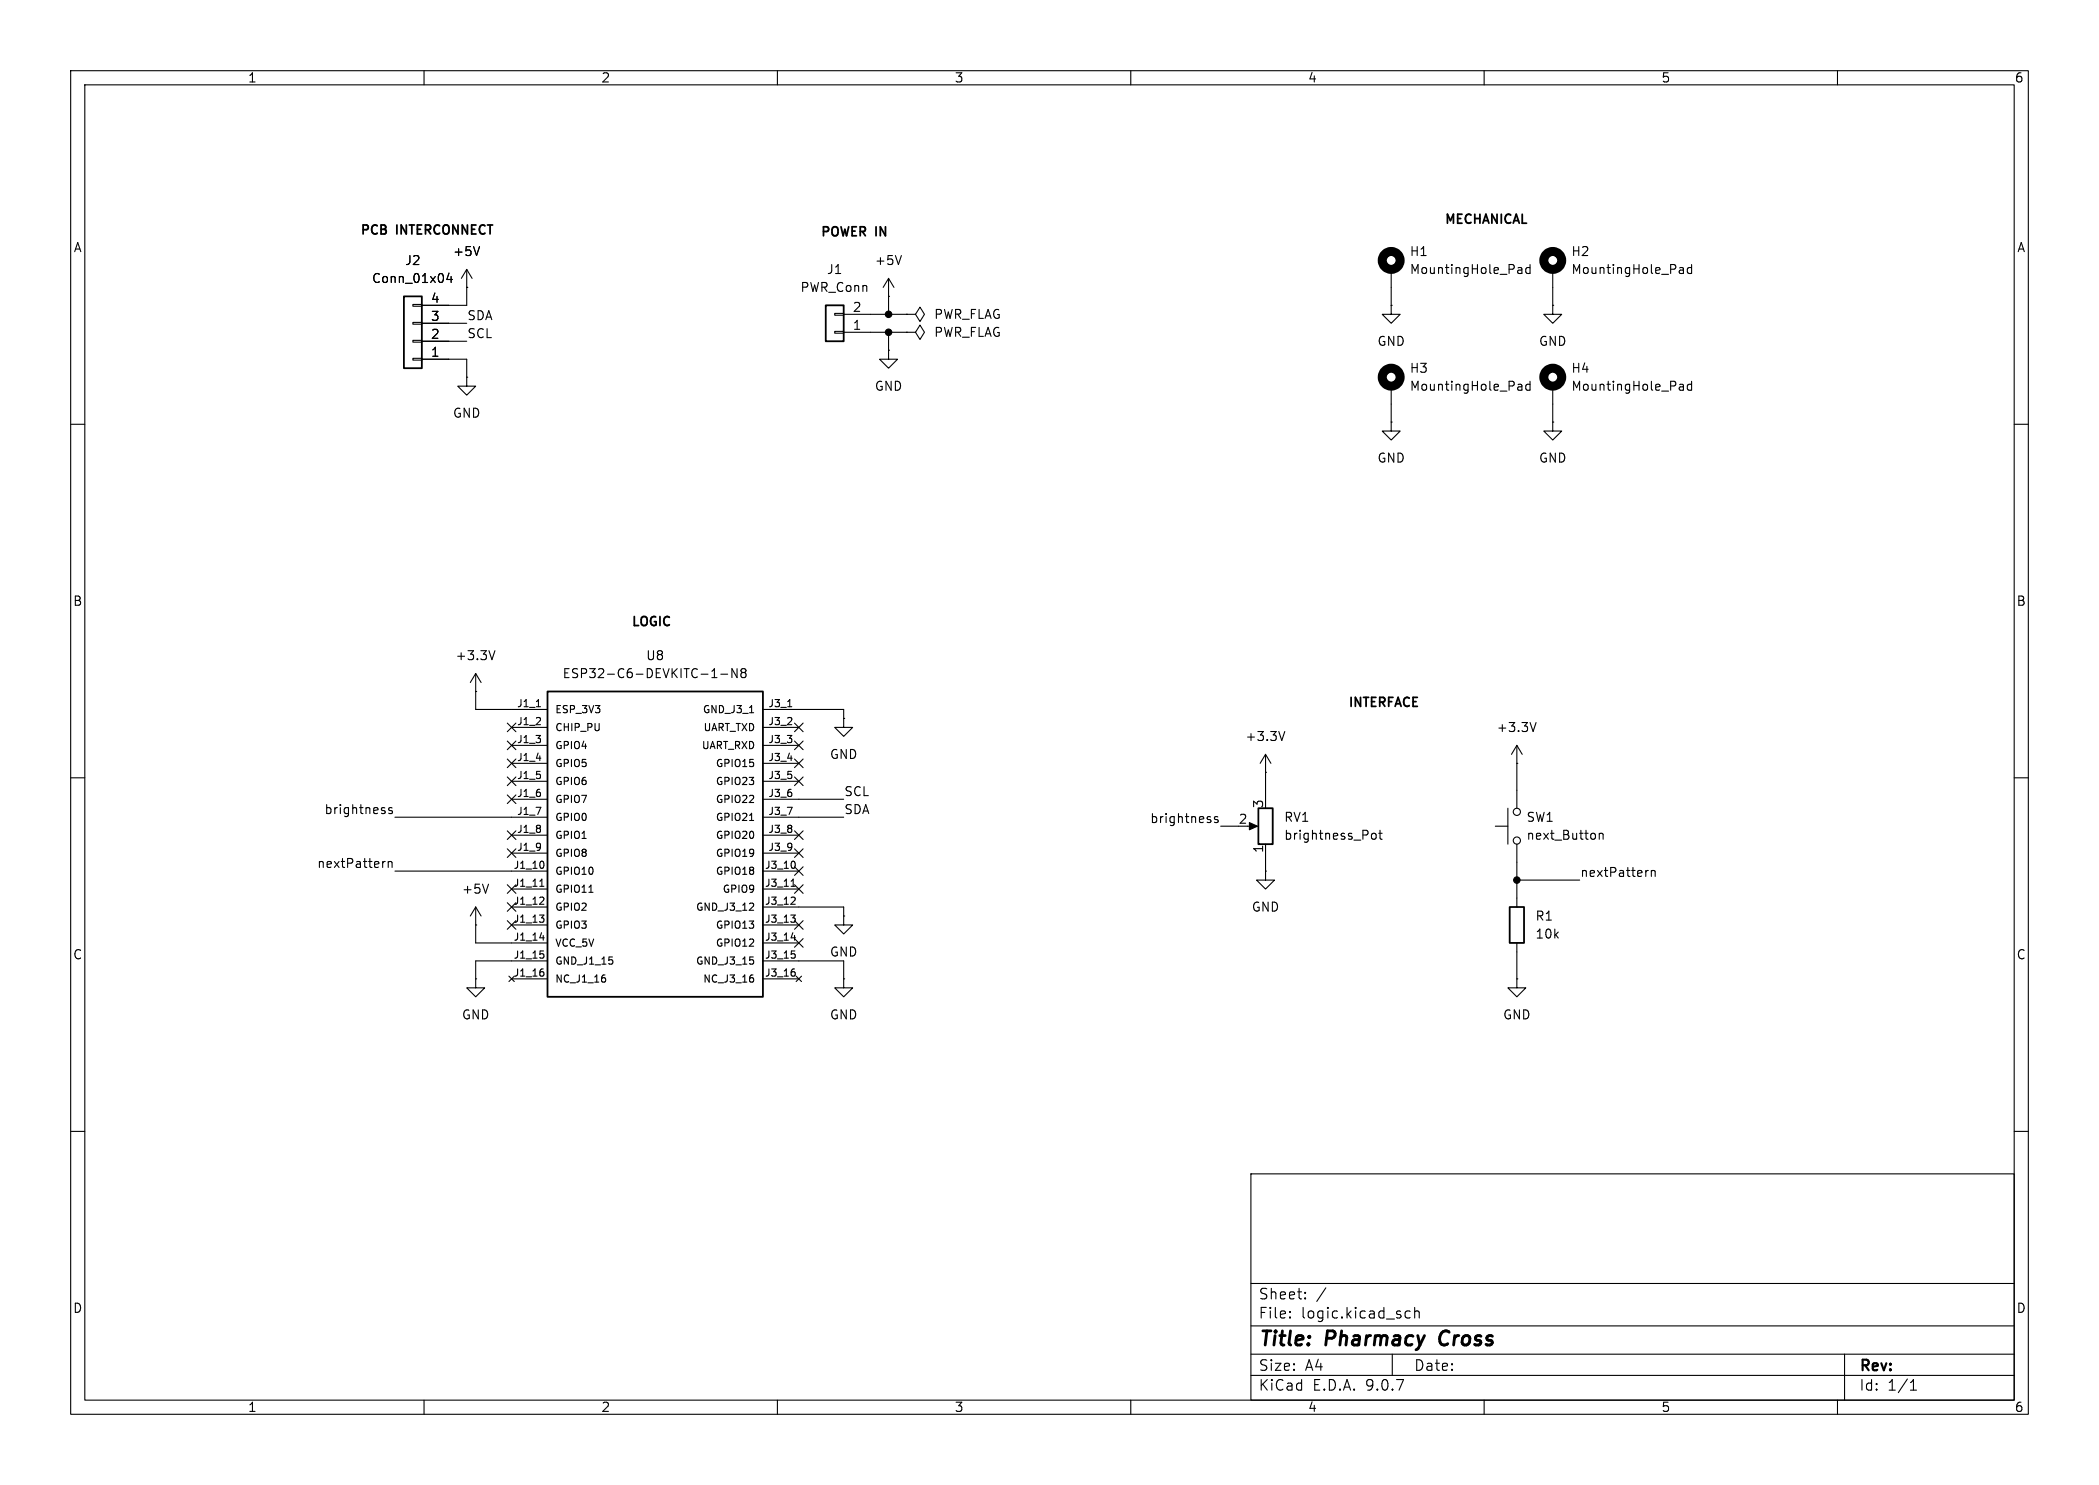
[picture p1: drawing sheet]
<svg xmlns="http://www.w3.org/2000/svg" width="297mm" height="210mm" viewBox="0 0 297 210" stroke-linecap="round" stroke-linejoin="round" font-family="sans-serif">
<g fill="none" stroke="#000" stroke-width=".15">
<path d="M10 10h277v190h-277zM12 12h273v186h-273zM60 10v2M110 10v2M160 10v2M210 10v2M260 10v2M63.5 38.6l-.3 .9h.8M63.8 39.1v.8M66 38.1v5.1h-6.3M66 38.1l-.7 1.3M66 38.1l.8 1.3"/>
<path d="M67.9 34.9l-.5 1.2M125.7 39.4l-.7 1.2M125.7 39.4l.8 1.2M125.7 39.4v5.1M127.5 36.1l-.4 1.3M196.8 38.1v5.1M214.9 37.8h.3l.1 .2v.7M215.3 38.6l-.4 .1M215.3 38.1l-.4 .1M216.5 37.9l-.4-.1-.2 .3v.3l.1 .2h.5M216.5 37.4v1.3M219.7 38.1v5.1"/>
<path d="M237.8 37.8h.2l.2 .2v.7M238.2 38.6l-.4 .1M238.2 38.1l-.4 .1M239.4 37.9l-.4-.1-.3 .3v.3l.2 .2h.5M239.4 37.4v1.3M58.4 50.7h1.3v.2h-1.3zM58.4 48.1h1.3v.3h-1.3zM58.4 45.6h1.3v.2h-1.3zM58.4 43.1h1.3v.2h-1.3zM59.7 50.8h6.3v2.5M59.7 48.3h6.3M59.7 45.7h6.3"/>
<path d="M66 53.3v1.3h1.3l-1.3 1.3-1.2-1.3h1.2M66 53.3h.1M66 40.6h.1M118.1 46.9h1.3v.2h-1.3zM118.1 44.3h1.3v.3h-1.3zM119.4 47h8.9M119.4 44.5h8.9M125.7 41.9h.1M125.7 49.5v1.3h1.3l-1.3 1.3-1.2-1.3h1.2M125.7 49.5h.1M125.7 47v2.5M128.3 44.5h1.2l.7-1.1 .6 1.1-.6 1-.7-1"/>
<path d="M128.3 44.5h.1M128.3 47h1.2l.7-1 .6 1-.6 1-.7-1M128.3 47h.1M196.8 59.7v1.3h1.3l-1.3 1.2-1.2-1.2h1.2M196.8 59.7h.1M196.8 43.2v1.3h1.3l-1.3 1.2-1.2-1.2h1.2M196.8 43.2h.1M196.8 54.6v5.1M214.9 54.3h.3l.1 .2v.7M215.3 55.1l-.4 .1M215.3 54.6l-.4 .1M216.5 53.9v1.3"/>
<path d="M216.5 54.4l-.4-.1-.2 .3v.3l.1 .2h.5M219.7 43.2v1.3h1.3l-1.3 1.2-1.3-1.2h1.3M219.7 43.2h.1M219.7 59.7v1.3h1.3l-1.3 1.2-1.3-1.2h1.3M219.7 59.7h.1M219.7 54.6v5.1M237.8 54.3h.2l.2 .2v.7M238.2 55.1l-.4 .1M238.2 54.6l-.4 .1M239.4 53.9v1.3M239.4 54.4l-.4-.1-.3 .3v.3l.2 .2h.5M10 60h2"/>
<path d="M285 60h2M67.3 97.8h.1M67.3 95.3v5h10.2M67.3 95.3l-.8 1.2M67.3 95.3l.8 1.2M70 92l-.4 1.3M75.9 99.9h.6M100.7 95.8h.7M102 95.3h1M104.3 94.6v1.2l-.7-1.2v1.2M105.1 95.1l-.3 .2 .1 .4 .2 .1h.3l.2-.2v-.3l-.3-.2M105.1 95.1l-.3-.2 .3-.3h.2l.3 .2-.3 .3"/>
<path d="M105.1 95.1h.2M111.5 99.9h.5M10 110h2M55.5 114.3l-.3-.1-.2 .2 .1 .2 .4 .1v.3h-.5M55.9 115.6h21.6M71.8 104.8l1.2 1.2M71.8 102.3l1.2 1.2M71.8 112.4l1.2 1.2M71.8 107.3l1.2 1.3M71.8 109.9l1.2 1.2M71.8 117.5l1.2 1.2M72.4 102.9h5.1"/>
<path d="M72.4 105.4h5.1M72.4 108h5.1M72.4 110.5h5.1M72.4 113h5.1M72.4 118.1h5.1M73 104.8l-1.2 1.2M73 102.3l-1.2 1.2M73 112.4l-1.2 1.2M73 107.3l-1.2 1.3M73 109.9l-1.2 1.2M73 117.5l-1.2 1.2M106.1 100.8h.5"/>
<path d="M106.1 116h.5M107.9 100.3h11.5v1.3M107.9 102.9h5.1M107.9 105.4h5.1M107.9 108h5.1M107.9 110.5h5.1M107.9 113h11.5M107.9 115.6h11.5M107.9 118.1h5.1M112.4 109.9l1.2 1.2M112.4 107.3l1.2 1.3M112.4 102.3l1.2 1.2"/>
<path d="M112.4 104.8l1.2 1.2M112.4 117.5l1.2 1.2M113.6 109.9l-1.2 1.2M113.6 107.3l-1.2 1.3M113.6 102.3l-1.2 1.2M113.6 104.8l-1.2 1.2M113.6 117.5l-1.2 1.2M119.4 101.6v1.3h1.2l-1.2 1.2-1.3-1.2h1.3M119.4 101.6h.1M172.3 115.5h-.3l-.2 .2 .1 .1 .4 .2v.3h-.5M172.7 116.8h2.6M176.5 116.8h1"/>
<path d="M179.1 109.2h.1M179.1 106.7v6.3M179.1 119.4v3.8M179.1 106.7l-.8 1.3M179.1 106.7l.7 1.3M181.8 103.4l-.4 1.3M194.2 117.9l.3-.1 .2 .3v.3l-.2 .3-.3-.1-.1-.2v-.3zM195.1 117.8h.5M195.3 117.4v1.1v.1l.3 .1M211.6 116.8h1.8M213.4 114.3v5.1M214.6 108h.1"/>
<path d="M214.6 105.4v8.9M214.6 119.4v8.9M214.6 105.4l-.7 1.3M214.6 105.4l.8 1.3M217.4 102.2l-.5 1.2M226.3 118l.2-.2 .3 .1v.8M226.3 117.8v.9M285 110h2M54.5 121.8l-.2 .1M54.9 122l.2-.2 .3 .1 .1 .8M54.9 121.8v.9M55.9 123.2h21.6"/>
<path d="M67.3 138.4v1.3h1.3l-1.3 1.3-1.3-1.3h1.3M67.3 138.4h.1M67.3 130.8h.1M67.3 128.3l-.8 1.2M67.3 128.3l.8 1.2M67.3 128.3v5.1h10.2M69.1 125l-.4 1.3M71.8 125.1l1.2 1.2M71.8 120l1.2 1.3M71.8 127.7l1.2 1.2M71.8 130.2l1.2 1.2M72 138l.8 .8"/>
<path d="M72.4 120.7h5.1M72.4 125.7h5.1M72.4 128.3h5.1M72.4 130.8h5.1M72.4 138.4h5.1M72.8 138l-.8 .8M73 125.1l-1.2 1.2M73 120l-1.2 1.3M73 127.7l-1.2 1.2M73 130.2l-1.2 1.2M76.3 129.4h.7l-.4 .4M76.4 125.3h.6"/>
<path d="M76.4 132.6h.6M76.4 134.5h.5M76.6 124.5l.1-.2v1M76.8 126.9l.2 .2-.1 .2-.6 .6h.7M76.9 121.9l.1 .3-.1 .5M76.9 129.8l.1 .2-.1 .4M76.9 134.9l.1 .2-.1 .4M76.9 137.5l.1 .1-.1 .4M77.5 135.9h-10.2v2.5M83.3 126.2h.6M85.6 138.3l.1 .2-.1 .3M86.7 135.8v.5"/>
<path d="M106.1 135.3h.5M106.3 137.9h.2M106.4 138.3l.2 .2v.2l-.2 .2M106.5 127.8l.1 .1v.3l-.6 .5h.6M106.5 135.8l.1 .1-.1 .4M107.9 120.7h5.1M107.9 123.2h5.1M107.9 125.7h5.1M107.9 128.3h11.5v1.2M107.9 130.8h5.1M107.9 133.4h5.1M107.9 135.9h11.5v2.5"/>
<path d="M107.9 138.4h5.1M111.9 129.4h.6l-.3 .4M111.9 125.3h.6M111.9 132.6h.7M112 134.5h.5M112.1 124.5l.1-.2v1M112.3 126.9l.2 .2v.2l-.6 .6h.6M112.4 130.2l1.2 1.2M112.4 132.7l1.2 1.3M112.4 122.6l1.2 1.2M112.4 125.1l1.2 1.2M112.4 120l1.2 1.3"/>
<path d="M112.4 121.9l.1 .3-.1 .5M112.4 129.8l.1 .2-.1 .4M112.4 134.9l.1 .2-.1 .4M112.4 137.5l.1 .1-.1 .4M112.6 138l.8 .8M113.4 138l-.8 .8M113.6 130.2l-1.2 1.2M113.6 132.7l-1.2 1.3M113.6 122.6l-1.2 1.2M113.6 125.1l-1.2 1.2M113.6 120l-1.2 1.3M119.4 138.4v1.3h1.2l-1.2 1.3-1.3-1.3h1.3"/>
<path d="M119.4 138.4h.1M119.4 129.5v1.3h1.2l-1.2 1.3-1.3-1.3h1.3M119.4 129.5h.1M179.1 123.2v1.3h1.2l-1.2 1.2-1.3-1.2h1.3M179.1 123.2h.1M214.6 138.4v1.3h1.3l-1.3 1.3-1.2-1.3h1.2M214.6 138.4h.1M214.6 133.4v5M214.6 124.5h8.9M233.2 123.1l-.2 .1M233.7 123.2l.1-.1 .3 .1 .1 .7M233.7 123.1v.8"/>
<path d="M10 160h2M177 166h108v32h-108zM285 160h2M60 198v2M110 198v2M160 198v2M177 194.5h108M177 191.5h108M177 187.5h108M177 181.5h108M182.5 186.3h.1l-.1 .1M182.5 186.3v.1"/>
<path d="M182.5 185.5v.1M182.5 185.5h.1l-.1 .1M184.7 183.6v.1M184.7 183.6h-.1l.1 .1M184.7 182.8v.1M184.7 182.8h-.1l.1 .1M187.6 182.1l-1.3 2M197 191.5v3M198.8 186.1l.3 .3 .4-.1M199.5 185.5l-.4-.1-.3 .3M200.2 185.5a.37 .37 0 0 1 .6 .1v.8M200.2 184.9v1.5"/>
<path d="M210 198v2M260 198v2M261 191.5v6.5M270.3 196.6h.9M270.3 195.5l.4-.4v1.5"/>
<circle cx="214.6" cy="114.8" r=".51"/>
<circle cx="214.6" cy="118.9" r=".51"/>
</g>
<path d="M204 188.5a1.27 1.27 0 0 0 0 1.6" fill="none" stroke="#000" stroke-width=".4"/>
<g fill="none" stroke="#000" stroke-width="1.3">
<circle cx="196.8" cy="36.8" r="1.27"/>
<circle cx="219.7" cy="36.8" r="1.27"/>
<circle cx="196.8" cy="53.3" r="1.27"/>
<circle cx="219.7" cy="53.3" r="1.27"/>
</g>
<path d="M57.1 41.9h2.6v10.2h-2.6zM116.8 43.2h2.6v5.1h-2.6zM77.5 97.8h30.4v43.2h-30.4zM178.1 114.3h2v5.1h-2zM213.6 128.3h2v5.1h-2z" fill="none" stroke="#000" stroke-width=".25"/>
<g fill="#000" stroke="#000" stroke-width=".15">
<path d="M176.8 116.3l1.1 .5-1.1 .5z"/>
<circle cx="125.7" cy="47" r=".46"/>
<circle cx="125.7" cy="44.5" r=".46"/>
<circle cx="214.6" cy="124.5" r=".46"/>
</g>
<g font-size="2.8">
<text x="178" y="190.9">Title:</text>
<text x="187.7" y="190.9">Pharmacy</text>
<text x="204.6" y="190.9">Cross</text>
</g>
<g font-size="2.1">
<text x="178" y="184">Sheet:</text>
<text x="178" y="186.7">File:</text>
<text x="184.1" y="186.7">logic.kicad_sch</text>
<text x="178" y="196.9">KiCad</text>
<text x="178" y="194.1">Size:</text>
<text x="184.7" y="194.1">A4</text>
<text x="185.7" y="196.9">E.D.A.</text>
<text x="193.3" y="196.9">9.0.7</text>
<text x="200" y="194.1">Date:</text>
<text x="263" y="194.3">Rev:</text>
<text x="263" y="196.9">Id:</text>
<text x="267.1" y="196.9">1/1</text>
</g>
<g font-size="1.8">
<text x="35" y="11.9">1</text>
<text x="85" y="11.9">2</text>
<text x="135" y="11.9">3</text>
<text x="185" y="11.9">4</text>
<text x="235" y="11.9">5</text>
<text x="285" y="11.9">6</text>
<text x="10.3" y="35.9">A</text>
<text x="50.8" y="33.5">PCB</text>
<text x="56.1" y="33.5">INTERCONNECT</text>
<text x="116" y="33.8">POWER</text>
<text x="123.9" y="33.8">IN</text>
<text x="204.3" y="32">MECHANICAL</text>
<text x="285.3" y="35.9">A</text>
<text x="52.5" y="40.2">Conn_01x04</text>
<text x="57.2" y="37.7">J2</text>
<text x="64" y="36.4">+5V</text>
<text x="113.2" y="41.5">PWR_Conn</text>
<text x="116.9" y="39">J1</text>
<text x="123.7" y="37.7">+5V</text>
<text x="199.4" y="36.4">H1</text>
<text x="199.4" y="39">MountingHole_Pad</text>
<text x="222.3" y="36.4">H2</text>
<text x="222.3" y="39">MountingHole_Pad</text>
<text x="60.9" y="45.5">3</text>
<text x="60.9" y="42.9">4</text>
<text x="66" y="45.4">SDA</text>
<text x="66" y="47.9">SCL</text>
<text x="120.6" y="46.7">1</text>
<text x="120.6" y="44.2">2</text>
<text x="132.1" y="45.3">PWR_FLAG</text>
<text x="132.1" y="47.9">PWR_FLAG</text>
<text x="60.9" y="50.5">1</text>
<text x="60.9" y="48">2</text>
<text x="194.8" y="49.1">GND</text>
<text x="199.4" y="52.9">H3</text>
<text x="217.7" y="49.1">GND</text>
<text x="222.3" y="52.9">H4</text>
<text x="64" y="59.3">GND</text>
<text x="123.7" y="55.5">GND</text>
<text x="199.4" y="55.5">MountingHole_Pad</text>
<text x="222.3" y="55.5">MountingHole_Pad</text>
<text x="194.8" y="65.6">GND</text>
<text x="217.7" y="65.6">GND</text>
<text x="10.3" y="85.9">B</text>
<text x="89.2" y="88.9">LOGIC</text>
<text x="285.3" y="85.9">B</text>
<text x="64.4" y="93.6">+3.3V</text>
<text x="91.3" y="93.6">U8</text>
<text x="79.5" y="96.1">ESP32-C6-DEVKITC-1-N8</text>
<text x="190.6" y="100.3">INTERFACE</text>
<text x="117.3" y="107.5">GND</text>
<text x="176.1" y="105">+3.3V</text>
<text x="211.7" y="103.7">+3.3V</text>
<text x="119.4" y="112.7">SCL</text>
<text x="45.8" y="115.2">brightness</text>
<text x="119.4" y="115.2">SDA</text>
<text x="162.7" y="116.5">brightness</text>
<text x="175.2" y="116.6">2</text>
<text x="178.8" y="114.4" transform="rotate(-90 178.8 114.4)">3</text>
<text x="181.6" y="116.4">RV1</text>
<text x="181.6" y="119">brightness_Pot</text>
<text x="215.9" y="116.4">SW1</text>
<text x="215.9" y="119">next_Button</text>
<text x="44.8" y="122.8">nextPattern</text>
<text x="178.8" y="120.7" transform="rotate(-90 178.8 120.7)">1</text>
<text x="223.5" y="124.1">nextPattern</text>
<text x="65.3" y="126.6">+5V</text>
<text x="177" y="129.1">GND</text>
<text x="217.2" y="130.4">R1</text>
<text x="10.3" y="135.9">C</text>
<text x="117.3" y="135.5">GND</text>
<text x="217.2" y="132.9">10k</text>
<text x="285.3" y="135.9">C</text>
<text x="65.3" y="144.4">GND</text>
<text x="117.3" y="144.4">GND</text>
<text x="212.6" y="144.4">GND</text>
<text x="10.3" y="185.9">D</text>
<text x="285.3" y="185.9">D</text>
<text x="35" y="199.9">1</text>
<text x="85" y="199.9">2</text>
<text x="135" y="199.9">3</text>
<text x="185" y="199.9">4</text>
<text x="235" y="199.9">5</text>
<text x="285" y="199.9">6</text>
</g>
<g font-size="1.4">
<text x="73.1" y="100.1">J1_1</text>
<text x="78.5" y="101.1">ESP_3V3</text>
<text x="99.3" y="101.1">GND_J3_1</text>
<text x="108.6" y="100.1">J3_1</text>
<text x="73.1" y="102.6">J1_2</text>
<text x="73.1" y="105.2">J1_3</text>
<text x="73.1" y="107.7">J1_4</text>
<text x="78.5" y="103.6">CHIP_PU</text>
<text x="78.5" y="106.1">GPIO4</text>
<text x="99.2" y="106.1">UART_RXD</text>
<text x="99.4" y="103.6">UART_TXD</text>
<text x="108.6" y="102.6">J3_2</text>
<text x="108.6" y="105.2">J3_3</text>
<text x="108.6" y="107.7">J3_4</text>
<text x="73.1" y="110.2">J1_5</text>
<text x="73.1" y="112.8">J1_6</text>
<text x="78.5" y="108.7">GPIO5</text>
<text x="78.5" y="111.2">GPIO6</text>
<text x="78.5" y="113.8">GPIO7</text>
<text x="101.2" y="108.7">GPIO15</text>
<text x="101.2" y="111.2">GPIO23</text>
<text x="101.2" y="113.8">GPIO22</text>
<text x="108.6" y="110.2">J3_5</text>
<text x="108.6" y="112.8">J3_6</text>
<text x="73.1" y="115.3">J1_7</text>
<text x="73.1" y="117.9">J1_8</text>
<text x="78.5" y="116.3">GPIO0</text>
<text x="78.5" y="118.8">GPIO1</text>
<text x="101.2" y="116.3">GPIO21</text>
<text x="101.2" y="118.8">GPIO20</text>
<text x="108.6" y="115.3">J3_7</text>
<text x="108.6" y="117.9">J3_8</text>
<text x="72.6" y="122.9">J1_10</text>
<text x="72.6" y="125.5">J1_11</text>
<text x="73.1" y="120.4">J1_9</text>
<text x="78.5" y="121.4">GPIO8</text>
<text x="78.5" y="123.9">GPIO10</text>
<text x="101.2" y="121.4">GPIO19</text>
<text x="101.2" y="123.9">GPIO18</text>
<text x="108.1" y="122.9">J3_10</text>
<text x="108.1" y="125.5">J3_11</text>
<text x="108.6" y="120.4">J3_9</text>
<text x="72.6" y="128">J1_12</text>
<text x="72.6" y="130.6">J1_13</text>
<text x="78.5" y="126.5">GPIO11</text>
<text x="78.5" y="129">GPIO2</text>
<text x="78.5" y="131.5">GPIO3</text>
<text x="98.4" y="129">GND_J3_12</text>
<text x="101.2" y="131.5">GPIO13</text>
<text x="102.1" y="126.5">GPIO9</text>
<text x="108.1" y="128">J3_12</text>
<text x="108.1" y="130.6">J3_13</text>
<text x="72.6" y="133.1">J1_14</text>
<text x="72.6" y="135.6">J1_15</text>
<text x="78.5" y="134.1">VCC_5V</text>
<text x="78.5" y="136.6">GND_J1_15</text>
<text x="98.4" y="136.6">GND_J3_15</text>
<text x="101.2" y="134.1">GPIO12</text>
<text x="108.1" y="133.1">J3_14</text>
<text x="108.1" y="135.6">J3_15</text>
<text x="72.6" y="138.2">J1_16</text>
<text x="78.5" y="139.2">NC_J1_16</text>
<text x="99.4" y="139.2">NC_J3_16</text>
<text x="108.1" y="138.2">J3_16</text>
</g>
</svg>
